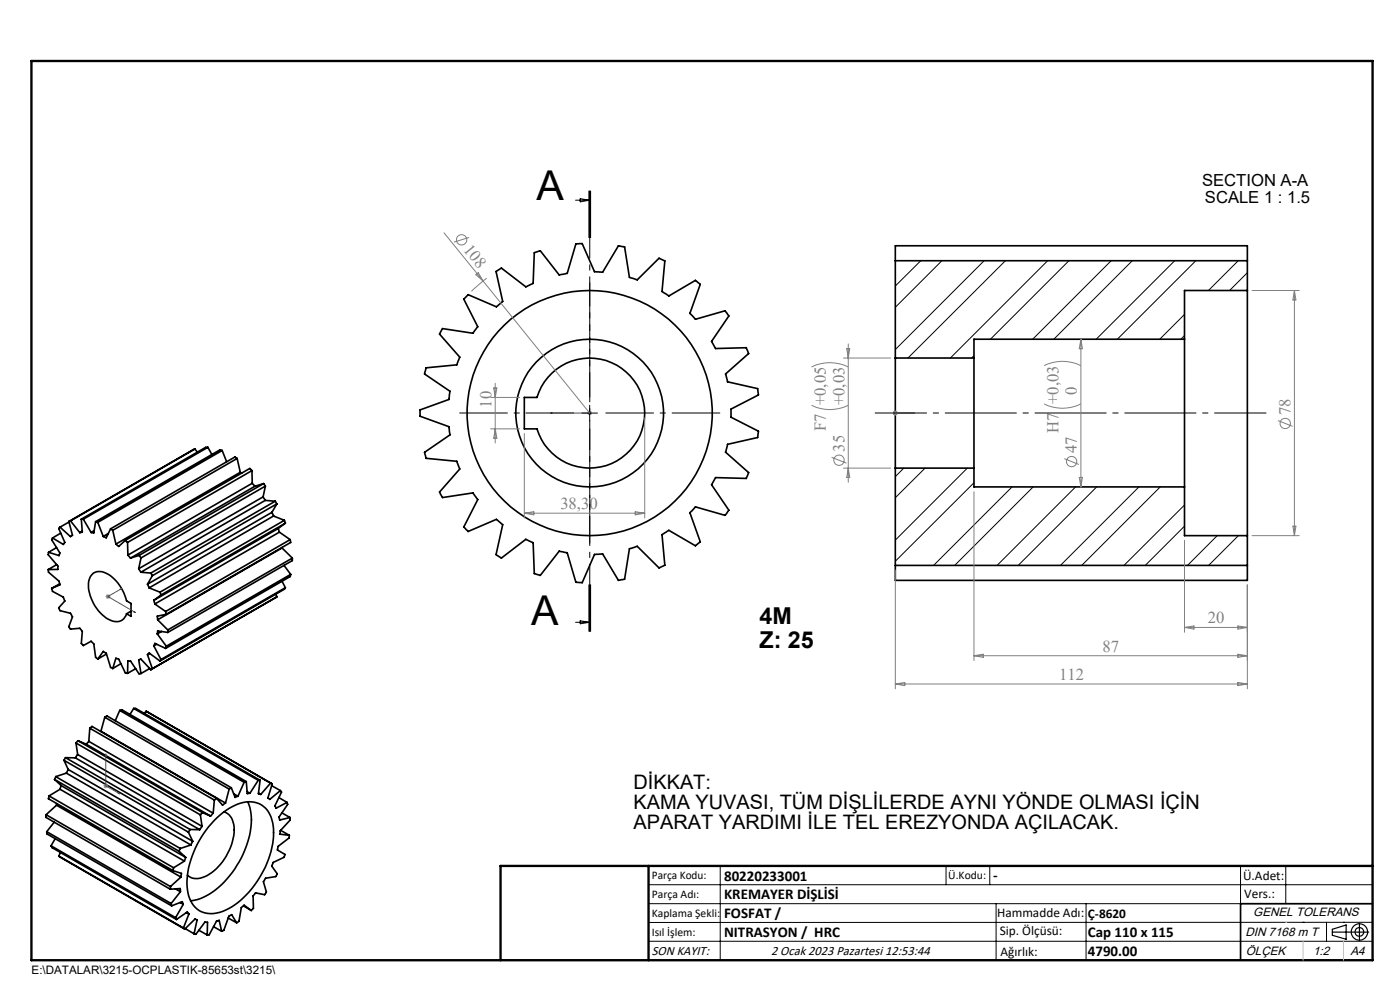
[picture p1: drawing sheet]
<svg xmlns="http://www.w3.org/2000/svg" width="297mm" height="210mm" viewBox="0 0 297 210" stroke-linecap="round" stroke-linejoin="round" font-family="sans-serif">
<g fill="none" stroke="#000" stroke-width=".35">
<path d="M189.9 55.3h74.7M99 62.9l.3-.4 6 2.6 1.3-1.1-1.4-6.4 1.2-.7 5.1 3.9h.2l1.4-.7 .2-6.5 1.3-.4 4 5.1 1.7-.3 1.9-6.3h.8h.5l2.6 5.9 1.7 .1 3.4-5.6 1.3 .3 1 6.4 .4 .2 1.3 .4 4.6-4.6 1.2 .5-.6 6.5 1.5 1 5.6-3.3 1.1 .8-2.2 6.2 1.1 1.2 6.3-1.8 .8 1.1-3.6 5.4 .2 .4 .6 1.1 6.5-.1 .5 1.2-4.9 4.3 .4 1.7 6.4 1.4 .2 1.4-5.8 3v1.7l5.8 3-.2 1.3-6.4 1.5-.4 1.6 4.9 4.4-.5 1.2-6.5-.2-.6 1.1-.2 .4 3.6 5.4-.8 1.1-6.3-1.8-1.1 1.3 2.2 6.1-1.1 .9-5.6-3.3-.9 .6-.6 .3 .6 6.5-1.2 .6-4.6-4.6-1.7 .5-1 6.5-1.3 .2-3.4-5.6-1.7 .1-2.6 6h-.7l-.6-.1-1.9-6.2-1.7-.4-4 5.2-1.3-.4-.2-6.6-.2-.1-1.4-.6-5.1 4-1.2-.8 1.4-6.3-1.3-1.1-6 2.5-.5-.4-.4-.5 3-5.8-1.1-1.4-6.4 .9-.7-1.1 4.3-4.9-.6-1.6-6.5-.7-.3-1.3 5.4-3.7-.2-1.7-6.2-2.2v-1.3l6.2-2.3 .2-1.7-5.4-3.7 .3-1.3 6.5-.6 .6-1.6-4.3-4.9 .7-1.2 6.4 1 1.1-1.4-3-5.8zM189.9 75.9v23.4M189.9 75.9h16.7M206.6 75.9v23.4M251.3 72v31.3M251.3 72h-44.7v3.9M264.6 61.6v52M264.6 61.6v-9.5h-74.7v23.8M264.6 61.6h-13.3v10.4M41.3 95.2l-26.7 15.4M41.3 95.2l-26.3 15.3"/>
<path d="M41.3 95.2l.6 .7M44.1 94.9h-.5l-26.3 15.2M44.1 94.9l-26.4 15.2M44.1 94.9l.8 1.5M47.1 95.6l-.4-.2-26.4 15.3M47.1 95.6l-26.4 15.2M47.1 95.6l1 2.4M50.3 97.3l-.5-.4-26.3 15.3M50.3 97.3l-26.4 15.2M50.3 97.3l.7 2.9M53.4 99.8l-.4-.4-26.4 15.2M53.4 99.8l-26.3 15.3"/>
<path d="M53.4 99.8l.1 2.7M111.2 84.3h2.7a11.7 11.7 0 0 1 18-6.2 11.7 11.7 0 0 1 0 19 11.7 11.7 0 0 1-18-6.1h-2.7zM189.9 99.3h16.7M189.9 99.3v23.8h74.7v-9.5M206.6 99.3v4h44.7M10.3 117.1l-.1 .6 2.1 2.4v.7h-2.1M11.1 114.1l-.1 .4 1.7 2.8-.1 .3-.1 .3-2.2-.8M12 116.2l-1.7 .9M12 119.8l-1.8 1M12.7 111.8l-.2 .3 1.3 3-.4 .4-2.3-1.4M12.9 113.1l-1.8 1M14.6 110.6l.8 3-.4 .2-2.3-2"/>
<path d="M14.6 110.7l-1.9 1.1M15 110.5l-.4 .1M15 110.5l1.9 2.5M17.3 110.1l.2 2.8-.6 .1M17.3 110.1h.4M17.5 112.7l-.6 .3M17.7 110.1l1.6 2.9M20 112.6l-.7 .4M20.3 110.7l-.4 2.4-.6-.1M20.3 110.7l.4 .1M20.7 110.8l1.2 3M23 113.2l-1.1 .6"/>
<path d="M23.5 112.2l-1 1.9-.6-.3M23.5 112.2l.4 .3M23.9 112.5l.7 2.9M26.6 114.6l-1.4 1.3-.6-.5M26.6 114.6l.5 .5M27.1 115.1v2.6M27.1 117.7l.6 .7M29.5 117.8l.4 .5M29.5 117.8l-1.8 .6M29.9 118.3l-.5 2.3M51 100.2l.3 .2M51 100.2l-26.4 15.2"/>
<path d="M53.5 102.5l.6 .6M53.5 102.5l-26.4 15.2M54.1 103.1l-26.4 15.3M55.8 105.4l.5 .7M55.8 105.4l-26.4 15.2M55.9 102.6l.4 .5M55.9 102.6l-26.4 15.2M55.9 102.6l-1.8 .5M56.3 106.1l-26.4 15.3M56.3 106.1l2.1 .2M56.3 103.1l-26.4 15.2M56.3 103.1l-.5 2.3"/>
<path d="M57.7 108.7l.3 .8M57.7 108.7l-26.4 15.2M58 109.5l-26.4 15.2M58 109.5l2.3 .9M58.4 106.3l.3 .6M58.4 106.3l-26.4 15.3M58.7 106.9l-26.4 15.2M58.7 106.9l-1 1.8M59 112.1l.3 .8M59 112.1l-26.4 15.2M59.3 112.9l-26.5 15.2M59.3 112.9l2.3 1.6"/>
<path d="M59.8 116.2l-26.4 15.3M59.8 116.2l2.2 2.2M59.8 116.1v.1M60.3 119.9l1.4 1.9M60.3 110.4l.2 .6M60.3 110.4l-26.4 15.2M60.5 111l-26.4 15.2M60.5 111l-1.5 1.1M61.6 114.5l.1 .6-26.4 15.2M61.6 114.5l-26.5 15.2M62 118.4v.5l-26.4 15.3M62 118.4l-26.4 15.2"/>
<path d="M189.9 119.9h74.7M251.3 103.3v10.3h13.3M10.2 120.8l.1 .6 2.2 1.9 .2 .6v.2l-1.7 .7M11 124.8l.1 .6 2.3 1.3 .4 .8-1.3 1.4 .2 .6 2.3 .6 .4 .7-.8 2.1 .1 .2 .3 .3 2-.1 .5 .6-.2 2.6 .4 .4 1.6-.9 .6 .6 .4 2.8 .4 .4M12.7 123.9l-1.7 .9M19.6 121.8a2.95 2.95 0 0 1 3.8 .3 9.7 9.7 0 0 1 3.4 5.4l1 .5v2.7l-1-.5a2.41 2.41 0 0 1-3.9 1.1 8.8 8.8 0 0 1-4.1-8.1l.3-.8zM20.7 139.8l1.2-1.6 .6 .4 1 3 .4 .2M22.6 138.7l-1.9 1.1M27.8 129.6l-1 .6M29.4 120.6l.5 .8M29.9 121.4l2.1 .2M31.3 138.9l.3-.4 2.3 1.7"/>
<path d="M31.3 123.9l.3 .8M31.3 138.9l1 2.9M31.6 124.7l2.3 .9M31.7 138.6l-.4 .3M32 121.6l.3 .5M32.3 122.1l-1 1.8M32.6 137l.2-.5 2.3 1M32.6 127.3l.2 .8M32.6 137l1.5 2.9M32.8 128.1l2.3 1.6M33.2 136.7l-.6 .3M33.4 134.5l1.9 2.6"/>
<path d="M33.4 131.5l2.2 2.1M33.9 125.6l.2 .6M34.1 139.9l-.2 .3M34.1 126.2l-1.5 1.1M34.3 133.9l-.9 .6M35.1 129.7l.2 .6M35.3 137.1l-.2 .4M35.3 130.3l-1.9 .4v.8M35.6 134.2l-2.2-.4v.7M35.6 133.6v.6M58.5 126l.2 .6M58.7 126.6l-26.7 15.5"/>
<path d="M58.7 126.6l-26.4 15.2M59.8 123.3l.7 1.4M60.5 124.7l-.2 .3-26.4 15.2M60.5 124.7l-26.4 15.2M61.7 121.8l-.1 .5-26.5 15.2M61.7 121.8l-26.4 15.3M16.1 157.6l26.4 15.3M16.1 157.6l.4 2.4M16.5 157.1l-.4 .5M16.5 157.1l26.4 15.3M16.5 157.1l1.8 .8M18.3 157.9l26.4 15.2"/>
<path d="M18.8 157.3l-.5 .6M18.8 157.3l26.4 15.2M19.1 154.5l.4-.4 26.4 15.2M19.1 154.5l26.4 15.2M19.1 154.5l-.3 2.8M21.4 155.1l26.4 15.2M21.4 155.1h-.1M22.2 152.1l.5-.2 26.4 15.2M22.2 152.1l26.4 15.3M22.2 152.1l-.8 3M23.9 141.8l.7-2.2 .1 .1 .5 .1 1.4 3h.5M25.4 150.7l.5-.1 26.3 15.2"/>
<path d="M25.4 150.7l26.4 15.2M25.4 150.7l-1 2.2M25.6 140.8l-1.7 1M27.1 142.8v-2.6h.6l1.8 2.7h.4M28.4 150.3h.4l26.4 15.2M28.4 150.3l26.4 15.2M28.4 150.3l-.8 1.3M28.8 141.8l-1.7 1M31 150.9l.3 .2M31 150.9l26.7 15.4M31 150.9l-.4 .4M31.7 141.8l-1.8 1.1"/>
<path d="M32 142.1l-2.1-2.3-.3 .1-.2 .1 .5 2.9M32.3 141.8l-.3 .3M9.8 172.8l-.1 .6 26.4 15.2M9.8 172.8l26.4 15.3M9.9 176.4l.1 .5 26.4 15.2M9.9 176.4l26.4 15.3M10.4 168.8l-.1 .6 26.4 15.3M10.4 168.8l26.4 15.3M10.8 179.4l.2 .4 26.4 15.2M10.8 179.4l26.5 15.3M11.5 174.4l-1.6 2M11.6 165.3l26.4 15.3"/>
<path d="M11.6 165.3l1.4 1.3M11.7 177.9l-.9 1.5M11.8 164.7l-.2 .6M11.8 164.7l26.4 15.3M12 170.8l26.4 15.2M12 170.8l-2.2 2M12 170.5v.3M12.7 167.4l26.4 15.3M12.7 167.4l-2.3 1.4M13 166.6l-.3 .8M13 166.6l26.4 15.3M13.6 161.3l26.4 15.2"/>
<path d="M13.6 161.3l.9 1.9M13.9 160.7l-.3 .6M13.9 160.7l26.4 15.3M13.9 160.7l2.1 .1M14.1 164l26.4 15.2M14.1 164l-2.3 .7M14.5 163.2l-.4 .8M14.5 163.2l26.4 15.3M16 160.8l26.4 15.2M16.5 160l-.5 .8M16.5 160l26.4 15.3M38.2 180l-.2 .6"/>
<path d="M40 176.5l.9 2M40.3 176l-.3 .5M40.3 176h2.1M40.5 179.2l-2.3 .8M40.9 178.5l-.4 .7M42.5 172.9l.4 2.4M42.9 175.3l-.5 .7M42.9 172.4l-.4 .5M42.9 172.4l1.8 .7M45.2 172.5l-.5 .6M45.4 174.1a11.7 11.7 0 0 1 7.5-4 5 5 0 0 1 5 4.4 17.8 17.8 0 0 1-3.9 13.3 13.7 13.7 0 0 1-8.6 6 4.9 4.9 0 0 1-5.5-4.5 18 18 0 0 1 3.8-13.2zM45.5 169.7l-.3 2.8"/>
<path d="M45.9 169.3l-.4 .4M45.9 169.3l1.3 1.5 .6-.5M47.5 172.2a3.6 3.6 0 0 1 2.2 3.8 11.8 11.8 0 0 1-6.3 10 3.3 3.3 0 0 1-3.6-.3M48.6 167.4l-.8 2.9M49.1 167.1l.8 2 .6-.2M49.1 167.1l-.5 .3M49.6 168.4l.9 .5M51.8 165.9l-1.3 3M52.2 165.8l-.4 .1M52.2 165.8l.3 2.5h.5M52.4 167.9l.6 .4M52.6 170.1a13.3 13.3 0 0 1-.7 10.2 18.8 18.8 0 0 1-9.4 10.3l-2.1 .5"/>
<path d="M54.8 165.5h.4M54.8 165.5l-1.8 2.8M54.9 168.2l.4 .3M55.2 165.5l-.4 2.9 .5 .1M57.6 166.6l1.9 1.1M57.7 166.3l-.3-.2-2.1 2.4M57.7 166.3l-.9 3 .3 .2 .1 .1 2.3-1.9M59.2 169.2l1.7 1M59.5 167.7l.2 .3-1.4 2.9 .3 .5 2.3-1.2M59.5 176.1l1.9 1.1M59.8 172.4l1.7 1M60.9 170.2l.1 .4-1.8 2.7 .1 .4v.2l2.2-.5"/>
<path d="M61.4 177.2l-.1 .6-2.3 1.7-.1 .6-.1 .2 1.7 .9-.2 .6-2.3 1.1-.4 .8 1.2 1.6-.2 .6-2.3 .4-.4 .7 .6 2.2-.4 .6-1.9-.4-.1 .1-.4 .5 .1 2.7-.5 .4M61.5 173.4l.1 .5-2.2 2.3v.7l2 .3M12.5 181.6l26.7 15.5M12.5 181.6l26.4 15.2M12.8 180.8l-.3 .8M36.1 188.6l2.1-.1 .1 .7M36.2 188.1l-.1 .5M36.3 191.7l.1 .4M36.7 184.7l1.8 .6-.1 .7M36.8 184.1l-.1 .6M37.2 188.6l1.1 .6M37.3 194.7l.1 .3"/>
<path d="M38 180.6l1.4 1.3M38.2 191.4l.7 .4M38.3 189.2l-2 2.5M38.4 186l-2.2 2.1M38.9 191.8l-.2-.5-2.3 .8M38.9 191.8l-1.6 2.9M38.9 196.8l.3 .3M39.1 182.7l-2.3 1.4M39.2 197.1l2.2-2.2 .2 .1 .2 .1-.6 3M39.3 197l1.9 1.1M39.4 181.9l-.3 .8M39.5 193.6l.6 .3"/>
<path d="M40.1 193.9l-.4-.4-2.3 1.5M40.1 193.9l-1.2 2.9M41.2 198.1l.4 .1 1.9-2.6h.3h.2v2.7M42.2 197.3l1.8 1M45.3 196.6l1.7 .9M47 197.5l-.5-2.3-.6 .2-1.5 2.9h-.4M48.4 194.7l1.8 1M50.2 195.7l-1.1-1.7-.5 .3-1.1 3-.5 .2M51.6 192.1l1.7 1M53.3 193.1l-1.5-1.1-.4 .3-.2 .2-.5 2.9-.5 .3M291.2 191.7h-28v12"/>
<circle cx="125.1" cy="87.6" r="26"/>
<circle cx="125.1" cy="87.6" r="15.7"/>
</g>
<g fill="none" stroke="#000" stroke-width=".21">
<path d="M122.1 42.5h3M123.1 42.1l2 .4-2 .3zM124.9 40.5v10M125.1 40.5v10M125.3 40.5v10M195.3 55.3l-5.4 5.4M199.8 55.3l-9.9 9.9M208.8 55.3l-18.9 18.8M213.3 55.3l-20.7 20.6M222.3 55.3l-20.7 20.6M226.8 55.3l-16.7 16.7M235.7 55.3l-16.6 16.7"/>
<path d="M240.2 55.3l-16.6 16.7M249.2 55.3l-16.6 16.7M253.7 55.3l-16.7 16.7M262.7 55.3l-6.3 6.3M264.6 57.8l-3.8 3.8M206.6 75.5l-.5 .4M251.3 66.7l-5.3 5.3M251.3 71.2l-.8 .8M123.4 87.6h3.4M125.1 86v3.3M191.7 99.3l-1.8 1.8M196.3 99.3l-6.4 6.3"/>
<path d="M205.2 99.3l-15.3 15.3M206.6 102.4l-16.7 16.7M214.7 103.3l-16.7 16.6M219.2 103.3l-16.7 16.6M228.2 103.3l-16.7 16.6M232.7 103.3l-16.7 16.6M241.6 103.3l-16.6 16.6M246.1 103.3l-16.6 16.6M251.3 107.1l-12.9 12.8M251.3 111.6l-8.3 8.3M258.2 113.6l-6.3 6.3M262.7 113.6l-6.3 6.3"/>
<path d="M122.1 132h3M123.1 131.7l2 .3-2 .3zM124.9 124v10M125.1 124v10M125.3 124v10zM137.6 187.7h153.6M137.6 191.7h153.6M137.6 199.7h153.6M152.8 183.7v20M200.7 183.7v4M210 183.7v4M211.3 191.7v12"/>
<path d="M230.4 191.7v12M263.2 183.7v20M272.8 183.7v8M276.4 195.6h.1M281.4 195.6v4.1M285 195.6h.1M291.2 195.6l-153.6 .1"/>
</g>
<g fill="none" stroke="#808080" stroke-width=".21">
<path d="M94.2 49.4l8.3 10.2M99.5 50.4l-3.2 1M101 58.3l.5-.5 1 1.8zM102.5 59.6l22.6 28M103.3 59l-3.3 2.8M172.2 77.8a8.7 8.7 0 0 1 7.8 0M178.9 75.9h10M179.6 74h.7l-.3 1.9zM180 72.9v29.4M221.5 77.6a8.7 8.7 0 0 1 7.8 0M229.3 72l.3 2h-.6zM229.3 72v31.3"/>
<path d="M265.6 61.6h10M274.6 61.6v52M274.6 61.6l.3 2h-.6zM104.1 84.3h6.1M104.1 91h6.1M104.7 82.3h.7l-.3 2zM105.1 81.3v12.7M105.1 91l.3 1.9h-.7zM111.2 92v17.9M124.6 87.6h1M124.7 87.3l.7 .7M125.1 87.1v1"/>
<path d="M125.4 87.3l-.7 .7M136.8 88.6v21.3M172.2 86a8.7 8.7 0 0 0 7.8 0M176.4 97l3.2 1.2M178.9 99.3h10M180 99.3l.3 2h-.7zM189.4 87.6h1M189.6 87.3l.7 .7M189.9 87.1v1M190.3 87.3l-.7 .7M221.5 85.7a8.7 8.7 0 0 0 7.8 0M225.8 97.3l3.1 1.2"/>
<path d="M271.1 89.2l3.1 1.2M111.2 108.9h25.6M111.2 108.9l2-.4v.7zM134.8 108.5l2 .4-2 .3zM206.6 104.3v35.8M229 101.3h.6l-.3 2zM251.3 114.6v19.5M265.6 113.6h10M274.3 111.6h.6l-.3 2zM22.4 126.5h1M22.5 126.2l.7 .7M22.9 126v1.1"/>
<path d="M23.2 126.2l-.7 .7M189.9 120.9v25.2M206.6 139.1h58M206.6 139.1l2-.3v.6zM251.3 133.1h13.3M251.3 133.1l2-.3v.6zM262.6 132.8l2 .3-2 .3zM262.6 138.8l2 .3-2 .3zM264.6 124.1v22M189.9 145.1h74.7M189.9 145.1l2-.3v.6zM262.6 144.8l2 .3-2 .3z"/>
<path d="M21.9 166.7h1.1M22.1 166.3l.7 .8M22.4 166.2v1M22.8 166.3l-.7 .8"/>
<circle cx="97.9" cy="50.9" r="1.08"/>
<circle cx="178" cy="97.6" r="1.1"/>
<circle cx="227.3" cy="97.9" r="1.09"/>
<circle cx="272.6" cy="89.8" r="1.1"/>
</g>
<g fill="none" stroke="#000" stroke-width=".25">
<path d="M282.6 197.7h7.8M282.6 197.1l3-.9v3l-3-.8zM288.4 195.8v3.8M106.2 203.7h185"/>
<circle cx="288.4" cy="197.7" r="1.74"/>
<circle cx="288.4" cy="197.7" r=".93"/>
</g>
<g fill="none" stroke="#00f" stroke-width=".21">
<path d="M116.8 87.6h.4h-.4M116.8 87.6h8.3M125 87.6h.2zM125.1 87.6h.1M189.8 87.6h.2zM189.9 87.6h4.2M189.9 87.6h.1M194.1 87.6h-.4h.4M25.5 125l.3-.2-.2 .3zM25.8 124.8l-2.9 1.7 5.9 3.5M28.4 129.8l.1-.1 .3 .3zM22.4 159.9v6.8l3 1.7"/>
<path d="M22.4 159.9l.1 .4-.1-.1zM25.1 168.1l.3 .3-.3-.1z"/>
</g>
<path d="M185.6 87.6h83" fill="none" stroke="#000" stroke-width=".21" stroke-dasharray="15.2 1.3 1.3 1.3" stroke-dashoffset="4.2" stroke-linecap="butt"/>
<path d="M121.8 87.6h-24.4M125.1 90.9v24.4M125.1 84.3v-24.4M128.4 87.6h24.4" fill="none" stroke="#000" stroke-width=".21" stroke-dasharray="15.2 1.3 1.3 1.3" stroke-dashoffset="5" stroke-linecap="butt"/>
<path d="M125.1 40.5v93.5" fill="none" stroke="#000" stroke-width=".21" stroke-dasharray="6.3 1.3 1.3 1.3" stroke-dashoffset="2.1" stroke-linecap="butt"/>
<path d="M6.7 12.9h284.5v190.8h-284.5zM137.6 183.7v20M291.2 183.7h-185v20" fill="none" stroke="#000" stroke-width=".5"/>
<path d="M276.4 199.7v4M285 199.7v4" fill="none" stroke="#c0c0c0" stroke-width=".21"/>
<path d="M272.8 195.6h.1" fill="none" stroke="#c0c0c0" stroke-width=".25"/>
<g fill="#00f">
<path d="M125 87.6h.2zM116.8 87.6h.4z"/>
<path d="M25.5 125l.1 .1 .2-.3zM28.4 129.8l.4 .2-.3-.3z"/>
<path d="M25.1 168.1l.3 .3-.3-.1zM22.4 159.9l.1 .4-.1-.1zM193.7 87.6h.4zM189.8 87.6h.2zM193.7 87.6h.4zM189.8 87.6h.2z"/>
</g>
<g font-size="8.7">
<text x="113.8" y="42.4">A</text>
<text x="112.7" y="132.6">A</text>
</g>
<g font-size="4.9">
<text x="161.1" y="132.4">4M</text>
<text x="161.1" y="137.4">Z: 25</text>
</g>
<g font-size="4.2">
<text x="134.4" y="167.3">DİKKAT:</text>
<text x="134.4" y="171.5">KAMA YUVASI, TÜM DİŞLİLERDE AYNI YÖNDE OLMASI İÇİN</text>
<text x="134.4" y="175.7">APARAT YARDIMI İLE TEL EREZYONDA AÇILACAK.</text>
</g>
<g font-size="3.5">
<text x="255" y="39.4">SECTION A-A</text>
<text x="255.6" y="43">SCALE 1 : 1.5</text>
</g>
<g font-size="3.5" fill="#808080">
<text x="98.2" y="53" transform="rotate(51 98.2 53)">108</text>
<text x="228.5" y="83.7" transform="rotate(-90 228.5 83.7)">0</text>
<text x="104.2" y="86.5" transform="rotate(-90 104.2 86.5)">10</text>
<text x="179.1" y="85.9" transform="rotate(-90 179.1 85.9)">+0,03</text>
<text x="224.6" y="85.7" transform="rotate(-90 224.6 85.7)">+0,03</text>
<text x="273.8" y="88" transform="rotate(-90 273.8 88)">78</text>
<text x="175.2" y="91.5" transform="rotate(-90 175.2 91.5)">F7 +0,05</text>
<text x="179.1" y="95.8" transform="rotate(-90 179.1 95.8)">35</text>
<text x="224.6" y="91.8" transform="rotate(-90 224.6 91.8)">H7</text>
<text x="228.5" y="96.1" transform="rotate(-90 228.5 96.1)">47</text>
<text x="118.9" y="108">38,30</text>
<text x="256.2" y="132.3">20</text>
<text x="233.9" y="138.3">87</text>
<text x="224.7" y="144.3">112</text>
</g>
<g font-size="3.2">
<text x="153.6" y="186.8">80220233001</text>
<text x="153.6" y="190.8">KREMAYER DİŞLİSİ</text>
<text x="210.7" y="186.6">-</text>
<text x="153.6" y="194.8">FOSFAT /</text>
<text x="153.6" y="198.8">NITRASYON / HRC</text>
<text x="230.8" y="198.7">Cap 110 x 115</text>
<text x="230.8" y="202.8">4790.00</text>
</g>
<g font-size="2.8">
<text x="263.7" y="186.7">Ü.Adet:</text>
<text x="263.9" y="190.5">Vers.:</text>
<text x="211.5" y="194.5">Hammadde Adı:</text>
<text x="230.8" y="194.7">Ç-8620</text>
<text x="138.3" y="202.6">SON KAYIT:</text>
<text x="163.6" y="202.6">2 Ocak 2023 Pazartesi 12:53:44</text>
<text x="212.1" y="198.4">Sip. Ölçüsü:</text>
<text x="212.2" y="202.7">Ağırlık:</text>
</g>
<g font-size="2.6">
<text x="265.9" y="194.4">GENEL TOLERANS</text>
<text x="264.2" y="198.5">DIN 7168 m T</text>
<text x="264.3" y="202.6">ÖLÇEK</text>
<text x="278.5" y="202.6">1:2</text>
<text x="286.5" y="202.6">A4</text>
</g>
<g font-size="2.5">
<text x="138.3" y="186.4">Parça Kodu:</text>
<text x="138.3" y="190.5">Parça Adı:</text>
<text x="201.2" y="186.5">Ü.Kodu:</text>
<text x="138.3" y="194.5">Kaplama Şekli:</text>
<text x="138.3" y="198.6">Isıl İşlem:</text>
<text x="6.7" y="206.7">E:\DATALAR\3215-OCPLASTIK-85653st\3215\</text>
</g>
</svg>
